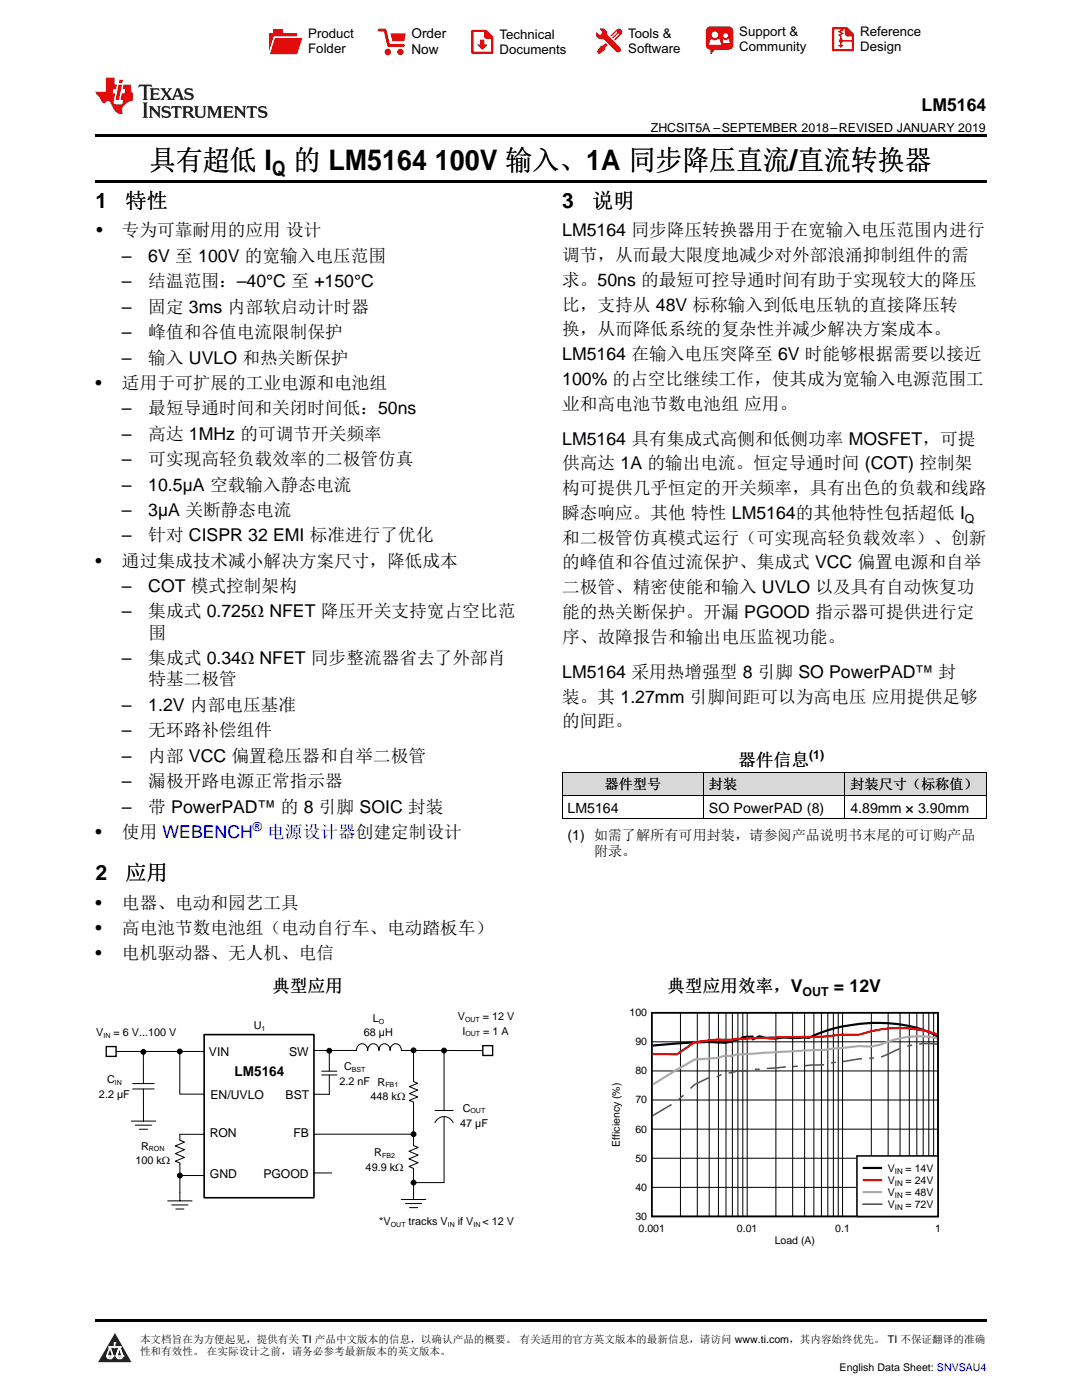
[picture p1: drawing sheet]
<svg xmlns="http://www.w3.org/2000/svg" width="216mm" height="279mm" viewBox="0 0 216 279" stroke-linecap="round" stroke-linejoin="round" font-family="sans-serif">
<g fill="#d8d8d8">
<path d="M112.2 154.2h28.2v4.6h-28.2z"/>
<path d="M140.4 154.2h28.2v4.6h-28.2z"/>
<path d="M168.6 154.2h28.2v4.6h-28.2z"/>
</g>
<path d="M22.9 266l3.3 5.9h-6.6z" fill="#231f20"/>
<path d="M21.3 270.6h1.2l-.3 .5h-.3a.53 .53 0 0 1-.6-.5z" fill-rule="evenodd" fill="#fff"/>
<path d="M21.3 270.6h1.2l-.3 .5h-.3a.53 .53 0 0 1-.6-.5z" fill="none" stroke="#231f20" stroke-width=".33"/>
<path d="M21.3 270.6l1.2 .1-.3 .4h-.5z" fill="none" stroke="#fff" stroke-width=".33"/>
<path d="M22.9 268.9h.1" fill="none" stroke="#fff" stroke-width=".33"/>
<path d="M22.9 268v.9z" fill="#fff"/>
<path d="M22.9 268v.9z" fill="none" stroke="#fff" stroke-width=".33"/>
<circle cx="22.9" cy="268" r=".16" fill="#fff"/>
<path d="M21.8 268.8h.1" fill="none" stroke="#fff" stroke-width=".33"/>
<path d="M21.8 268.8h2.2z" fill="#fff"/>
<path d="M21.8 268.8h2.2z" fill="none" stroke="#fff" stroke-width=".33"/>
<circle cx="24" cy="268.8" r=".16" fill="#fff"/>
<path d="M23.2 270.6h.1" fill="none" stroke="#fff" stroke-width=".33"/>
<path d="M23.8 268.8l-.6 1.8z" fill="#fff"/>
<path d="M23.8 268.8l-.6 1.8z" fill="none" stroke="#fff" stroke-width=".33"/>
<path d="M23.8 268.8l.7 1.8z" fill="#fff"/>
<path d="M23.8 268.8l.7 1.8z" fill="none" stroke="#fff" stroke-width=".33"/>
<path d="M24.4 270.6h.1" fill="none" stroke="#fff" stroke-width=".33"/>
<circle cx="21.3" cy="270.6" r=".16" fill="#fff"/>
<path d="M22 268.8l-.7 1.8z" fill="#fff"/>
<path d="M22 268.8l-.7 1.8z" fill="none" stroke="#fff" stroke-width=".33"/>
<path d="M22 268.8l.5 1.8z" fill="#fff"/>
<path d="M22 268.8l.5 1.8z" fill="none" stroke="#fff" stroke-width=".33"/>
<circle cx="22.5" cy="270.6" r=".16" fill="#fff"/>
<path d="M23.3 270.6h1.2a.63 .63 0 0 1-.6 .5 .63 .63 0 0 1-.6-.5z" fill-rule="evenodd" fill="#fff"/>
<path d="M23.3 270.6h1.2a.63 .63 0 0 1-.6 .5 .63 .63 0 0 1-.6-.5z" fill="none" stroke="#231f20" stroke-width=".33"/>
<path d="M23.3 270.6h1.2l-.4 .5h-.5z" fill="none" stroke="#fff" stroke-width=".33"/>
<path d="M23.2 270.6h.1" fill="none" stroke="#fff" stroke-width=".33"/>
<circle cx="24.5" cy="270.6" r=".16" fill="#fff"/>
<path d="M19 263.2h177.8v.5h-177.8z" fill="#000"/>
<path d="M121.7 201.3h65.7v47.4h-65.7z" fill-rule="evenodd" fill="#fff"/>
<path d="M130.1 202.1h57.1v40.7h-57.1z" fill="none" stroke="#000" stroke-width=".31"/>
<g fill="none" stroke="#000" stroke-width=".2">
<path d="M130.1 219.5h57.1M130.1 213.7h57.1M130.1 207.9h57.1M135.8 202.1v40.7M139.1 202.1v40.7M141.5 202.1v40.7M143.4 202.1v40.7M144.9 202.1v40.7M146.1 202.1v40.7M147.2 202.1v40.7M148.2 202.1v40.7M149.1 202.1v40.7"/>
<path d="M154.8 202.1v40.7M158.2 202.1v40.7M160.6 202.1v40.7M162.4 202.1v40.7M163.9 202.1v40.7M165.2 202.1v40.7M166.3 202.1v40.7M167.3 202.1v40.7M168.1 202.1v40.7M173.9 202.1v40.7M177.2 202.1v40.7M179.6 202.1v40.7"/>
<path d="M181.4 202.1v40.7M182.9 202.1v40.7M184.2 202.1v40.7M185.3 202.1v40.7M186.3 202.1v40.7M130.1 237h57.1M130.1 231.2h57.1M130.1 225.3h57.1"/>
</g>
<path d="M187 206.8a26.4 26.4 0 0 0-15.5-2.5 29.7 29.7 0 0 0-7 1.5l-3.1 1.3h-4.9a9.4 9.4 0 0 1-5-.3l-1.3 .7v-.6l-2.1 .1v.3l-1 .2-1.2 .4-1.3 .2a53.2 53.2 0 0 0-9.5 .1l-4.9 .5" fill="none" stroke="#000" stroke-width=".43"/>
<path d="M187 206.5a23.6 23.6 0 0 0-15.5 0h-3.4l-3.6 .4-13 .2-4.4 .2-1.2 .2a28 28 0 0 0-7.3 .5l-3.5 2.4h-4.9" fill="none" stroke="#f00" stroke-width=".43"/>
<path d="M187 207.2a18.2 18.2 0 0 0-11.3 1.3l-1.9 .4-2.3-.1-7 .7-17.4 .9-1.2 .3h-1.3l-1.5 .4-4.5 .4-8.4 5" fill="none" stroke="#aaa" stroke-width=".43"/>
<g fill="none" stroke="#295c75" stroke-width=".31">
<path d="M136.4 218.6l-1 .9M141.6 215.1l-.4 .1-2.6 1.3-.8 .7M144 214.5l-1 .4M149.2 213.6l-2.1 .1-1.2 .4h-.5M151.6 213.4h-1M156.8 212.9l-3.8 .3M159.2 212.8h-1M164.4 212.5l-3.8 .2M166.8 212l-1 .1M172 211.3l-3.8 .6M174.4 211.1l-1 .1M179.6 209.3l-3.8 1.7"/>
<path d="M182 208.6l-1 .2M183.4 208.4l1.9-.1 1.7 .1M134 220.4l-3.8 2.3"/>
</g>
<path d="M171 230.7h16.2v12.1h-16.2z" fill-rule="evenodd" fill="#fff"/>
<path d="M171 230.7h16.2v12.1h-16.2z" fill="none" stroke="#000" stroke-width=".31"/>
<path d="M172.4 233.1h3.4" fill="none" stroke="#000" stroke-width=".43"/>
<path d="M172.4 235.5h3.4" fill="none" stroke="#f00" stroke-width=".43"/>
<path d="M172.4 237.9h3.4" fill="none" stroke="#aaa" stroke-width=".43"/>
<path d="M172.2 240.3h3.7" fill="none" stroke="#295c75" stroke-width=".31"/>
<g fill="none" stroke="#000" stroke-width=".2">
<path d="M23.2 209.8h17.4M28.6 209.9v6.4M28.6 217.3v6.4M30.8 216.3h-4.3M30.8 217.3h-4.3M35.9 209.5v8.9h4.8M62.6 218.4h3.1M62.7 209.6h8.4a1.14 1.14 0 0 1 1.2-1.3 1.14 1.14 0 0 1 1.1 1.3 1.14 1.14 0 0 1 1.1-1.3 1.14 1.14 0 0 1 1.1 1.3 1.14 1.14 0 0 1 1.1-1.3 1.14 1.14 0 0 1 1.1 1.3 1.14 1.14 0 0 1 1.2-1.3 1.14 1.14 0 0 1 1.1 1.3l16.2 .1M26.2 223.7h4.9M27 224.6h3.2M27.8 225.4h1.6M35.9 226.4h4.8"/>
<path d="M62.6 226.4h19.9M62.6 234.1h3.6"/>
<circle cx="28.6" cy="209.9" r=".49"/>
<circle cx="35.9" cy="209.8" r=".49"/>
<circle cx="65.7" cy="209.7" r=".49"/>
<circle cx="88.6" cy="209.7" r=".49"/>
</g>
<path d="M40.7 206.5h21.9v32.5h-21.9z" fill="none" stroke="#000" stroke-width=".32"/>
<g fill="#000">
<circle cx="28.6" cy="209.9" r=".49"/>
<circle cx="35.9" cy="209.8" r=".49"/>
<circle cx="65.7" cy="209.7" r=".49"/>
<circle cx="88.6" cy="209.7" r=".49"/>
</g>
<path d="M21.2 208.9h2v1.9h-2z" fill-rule="evenodd" fill="#fff"/>
<path d="M21.2 208.9h2v1.9h-2z" fill="none" stroke="#000" stroke-width=".27"/>
<path d="M96.3 208.7h2v1.9h-2z" fill-rule="evenodd" fill="#fff"/>
<path d="M96.3 208.7h2v1.9h-2z" fill="none" stroke="#000" stroke-width=".27"/>
<g fill="none" stroke="#000" stroke-width=".2">
<path d="M112.2 158.8h84.6M112.2 154.1h84.6M112.2 154.2v9.3M140.4 154.2v9.3M168.6 154.2v9.3M196.8 154.2v9.3M112.2 163.4h84.6M64.2 214.5h3M64.2 213.8h3M65.7 209.7v4.1M65.7 214.5v3.9M82.5 209.6v6.2l.8 .4-1.6 .7 1.6 .7-1.6 .6 1.6 .7-1.6 .7 .8 .3v8.7l.9 .4-1.8 .8 1.8 .7-1.8 .8 1.8 .7-1.8 .8 .9 .4v6.2"/>
<path d="M88.6 209.7v11.9M33.5 239.7h4.8M35.9 226.4v1.2l.9 .3-1.8 .8 1.8 .8-1.8 .7 1.8 .8-1.8 .7 .9 .4v7.6M35.9 234.6h4.8M80.1 239.4h4.9M86.8 224.1a1.98 1.98 0 0 1 1.8-1.3 1.98 1.98 0 0 1 1.8 1.3M86.8 221.6h3.6M88.6 222.8v13.2h-6.1M34.3 240.5h3.2M35.1 241.3h1.6M80.9 240.2h3.2M81.7 241h1.6"/>
<circle cx="82.5" cy="209.6" r=".49"/>
<circle cx="35.9" cy="234.6" r=".49"/>
<circle cx="82.5" cy="236" r=".49"/>
<circle cx="82.5" cy="226.4" r=".49"/>
</g>
<g fill="#000">
<circle cx="82.5" cy="209.6" r=".49"/>
<circle cx="35.9" cy="234.6" r=".49"/>
<circle cx="82.5" cy="236" r=".49"/>
<circle cx="82.5" cy="226.4" r=".49"/>
</g>
<path d="M19 35.9h177.8v.5h-177.8zM19 26.8h177.8v.6h-177.8z" fill="#000"/>
<path d="M27.7 16.9l-.1 .6 .6-.3h.5v.2v2.2l-.2 .4h1l-.2-.4v-2.2v-.2h.5l.6 .3-.2-.6zM29.9 17.6l.2 .4v1.6l-.2 .4h1.9l.1-.6a1.09 1.09 0 0 1-1.3 .1v-.6h.6l.4 .2v-.7l-.2 .2h-.8v-.6l.2-.1a1.01 1.01 0 0 1 1 .3l-.1-.6zM32 17.6l.9 1.2-1 1.2h.9l-.2-.3 .5-.7 .5 .7-.3 .3h1.7l-.2-.3 .1-.4h1l.1 .4-.2 .3h1l-.3-.4-.7-2h-.5l-1 2.2-.8-1.1 .9-1.1h-.9l.2 .2-.4 .7-.4-.7 .2-.2zM35.4 18l.4 1h-.8zM37 17.7a.66 .66 0 0 0-.2 .8 .66 .66 0 0 0 .6 .4l.7 .2 .1 .2a.8 .8 0 0 1-.7 .4 .8 .8 0 0 1-.7-.5l.1 .8 .2-.2a.94 .94 0 0 0 1.1 .1 .94 .94 0 0 0 .4-.9 1.48 1.48 0 0 0-1.3-.6v-.4a1.1 1.1 0 0 1 1.2 .2l-.2-.6-.2 .1-.5-.1zM28.5 20.4l.2 .4v2.3l-.2 .4h1l-.2-.4v-2.3l.2-.4zM29.7 21.2l.2 .4v1.5l-.2 .4h.8l-.3-.4 .1-1.3 1.6 1.8v-2l.2-.4h-.7l.2 .2v1.1l-1.2-1.3zM32.5 21.3a.66 .66 0 0 0-.2 .8 .66 .66 0 0 0 .6 .4l.6 .2 .2 .2a.8 .8 0 0 1-.8 .4 .8 .8 0 0 1-.7-.5l.2 .7 .2-.1a.94 .94 0 0 0 1 .1 .94 .94 0 0 0 .5-1 1.47 1.47 0 0 0-1.3-.6l-.1-.3a1.1 1.1 0 0 1 1.3 .2l-.2-.6-.2 .1-.5-.2zM34.3 21.2l-.2 .6a.64 .64 0 0 1 .8-.3v1.6l-.2 .4h1l-.3-.4 .1-1.6a.66 .66 0 0 1 .8 .3l-.2-.6zM36.3 21.2l.3 .4v1.5l-.3 .4h1l-.2-.2v-.7h.5l.1 .1a.8 .8 0 0 0 1.2 .7l-1-1a.62 .62 0 0 0 .6-.5 .62 .62 0 0 0-.6-.7zM37.1 21.5h.1a.48 .48 0 0 1 .6 0 .48 .48 0 0 1 .1 .6l-.2 .1-.6 .1zM38.7 21.2l.2 .2a2.29 2.29 0 0 0 .4 2 1.05 1.05 0 0 0 1.7-.7v-1.3l.2-.2h-.8l.2 .4v1.1a.61 .61 0 0 1-.6 .6 .61 .61 0 0 1-.6-.6v-1.1l.3-.4zM41.3 21.2l.3 .4v1.5l-.3 .4h.8l-.2-.4v-1.4l.8 1.9 .9-1.9v1.4l-.2 .4h.9l-.2-.4v-1.5l.2-.4h-.8l-.7 1.5-.6-1.5zM44.5 21.2l.2 .4v1.5l-.2 .4h1.9l.2-.6a1.1 1.1 0 0 1-1.4 .2v-.7h.6l.4 .2v-.6l-.2 .1-.8 .1v-.6l.2-.1a1.02 1.02 0 0 1 1.1 .2l-.2-.5zM46.7 21.2l.2 .4v1.5l-.2 .4h.8l-.3-.4 .1-1.3 1.6 1.8v-2l.2-.4h-.7l.2 .2v1.1l-1.2-1.3zM49.3 21.2l-.1 .6a.64 .64 0 0 1 .8-.3v1.6l-.3 .4h1l-.2-.4v-1.6a.66 .66 0 0 1 .8 .3l-.1-.6zM51.7 21.3a.66 .66 0 0 0-.2 .7 .66 .66 0 0 0 .7 .5l.6 .2 .1 .2a.8 .8 0 0 1-.7 .4 .8 .8 0 0 1-.7-.5l.1 .7 .2-.1a.94 .94 0 0 0 1.1 .1 .94 .94 0 0 0 .4-1 1.48 1.48 0 0 0-1.2-.6l-.1-.3a1.1 1.1 0 0 1 1.2 .2l-.2-.6-.1 .1-.6-.2z" fill="#231f20"/>
<path d="M21.1 15.5v2.8h-2v.4l.9 .9a.96 .96 0 0 0 1 1 .59 .59 0 0 1 .5-.4 .59 .59 0 0 1 .5 .3l.4 .8a1.61 1.61 0 0 0 2.1 1.3 1.63 1.63 0 0 1 1.1-2.2l.9-.3v-1.5a1.6 1.6 0 0 1-.4-1.7h-1.4l-.2 .9h.5l-.2 .8h-.5l-.2 1v.3h.5l-.2 .9h-.7a.74 .74 0 0 1-1-.6l.3-1.6h-.5l.2-.8h.5l.1-.9h-.4v-1.4zM23.7 16.9l-.7 3h.8l.6-3zM23.8 15.9l-.1 .7h.7l.2-.7z" fill="#ee1d23"/>
<g fill="#d60000">
<path d="M54.5 5.8h2v.8h2.7v4.2h-5.5v-4.2h.8z" fill-rule="evenodd"/>
<path d="M54.8 7.5h5.6l-1.1 3.3h-5.6z" fill-rule="evenodd"/>
</g>
<path d="M54.7 7.4h5.7l-.1 .1h-5.5l-1.1 3.3z" fill-rule="evenodd" fill="#fff"/>
<path d="M54.7 7.4h5.7l-.1 .1h-5.5l-1.1 3.3z" fill="none" stroke="#fff" stroke-width=".2"/>
<path d="M75.6 6h1.2l.7 3.1h3" fill="none" stroke="#d60000" stroke-width=".56"/>
<g fill="#d60000">
<path d="M77.9 6.7h3.1l-.4 1.5h-2.3z" fill-rule="evenodd"/>
<circle cx="77.4" cy="10.4" r=".64"/>
<circle cx="79.9" cy="10.4" r=".64"/>
</g>
<path d="M94.3 6.2h2.7l1.2 1.2v3.1h-3.9z" fill="none" stroke="#d60000" stroke-width=".44"/>
<g fill="#d60000">
<path d="M95.8 7.9h.8v1h.6l-1 1.1-.9-1v-.1h.5z" fill-rule="evenodd"/>
<path d="M96.6 6.2h.4l1.2 1.2v.4h-1.2l-.4-.4z" fill-rule="evenodd"/>
<path d="M119.7 5.7h.8l.6 .6 .1 .7 2.5 2.5-.7 .8-2.4-2.3-1.1-.2-.5-.6v-.8l.7 .6 .5-.4v-.2l-.5-.5z" fill-rule="evenodd"/>
<path d="M119.9 9.1h.5l.5-.5 .4 .4-.5 .5-.1 .4-1.2 .9-.4-.5z" fill-rule="evenodd"/>
<path d="M123 5.9a.67 .67 0 0 1 1 0 .67 .67 0 0 1 0 .9z" fill-rule="evenodd"/>
<path d="M123 5.9l1 .9-1.2 1.2h-.2v-.2l.9-.9 .1-.2h-.2l-1 1h-.2v-.2l1-1v-.2h-.2l-1 1h-.2v-.2z" fill-rule="evenodd"/>
<circle cx="123.3" cy="9.9" r=".54"/>
</g>
<path d="M121.1 6.3l-.1 .7" fill="none" stroke="#d60000" stroke-width=".2"/>
<g fill="#d60000">
<path d="M141.1 5.5l.7-.2h3.6a.95 .95 0 0 1 .9 .9v2.8a.95 .95 0 0 1-.9 .9h-3.6a.95 .95 0 0 1-1-.9v-2.8z" fill-rule="evenodd"/>
<path d="M141.8 9.9h.9l-.8 .9h-.1z" fill-rule="evenodd"/>
</g>
<g fill="#fff">
<path d="M144.3 8.6h1.3z"/>
<path d="M141.9 7.8h.2l.2 .2h.7l.2-.2h.3l.4 1.1h-2.5z" fill-rule="evenodd"/>
<path d="M144.2 7.8h.2l.2 .2h.5l.1-.2h.2l.2 .8h-1.3z" fill-rule="evenodd"/>
<circle cx="142.6" cy="6.9" r=".65"/>
<circle cx="144.8" cy="7.1" r=".48"/>
</g>
<path d="M166.2 5.6h2.8l1.2 1.3v3.1h-4z" fill="none" stroke="#d60000" stroke-width=".44"/>
<path d="M167.8 7.3v1.8M167.8 8.1h2.3" fill="none" stroke="#d60000" stroke-width=".3"/>
<g fill="#d60000">
<path d="M168.6 5.6h.4l1.2 1.3v.4h-1.1l-.5-.6z" fill-rule="evenodd"/>
<circle cx="167.8" cy="8.1" r=".42"/>
<circle cx="169.1" cy="6.7" r=".55"/>
</g>
<g fill="#d60000">
<path d="M167.2 9h1.2l-.6 .5z"/>
<path d="M167.5 5.8h.6l.3 .2-.6 .3 .6 .4-.7 .3 .2 .3h-.2l-.5-.3 .6-.3-.6-.4 .6-.3z"/>
</g>
<g font-size="5.6">
<text x="29.8" y="33.9">具有超低 I</text>
<text x="58.6" y="33.9">的 LM5164</text>
<text x="86.8" y="33.9">100V 输入、1A 同步降压直流/直流转换器</text>
</g>
<g font-size="4.2">
<text x="54.3" y="35">Q</text>
<text x="19" y="41.5">1</text>
<text x="25" y="41.5">特性</text>
<text x="112.2" y="41.5">3</text>
<text x="118.1" y="41.5">说明</text>
<text x="19" y="175.6">2</text>
<text x="25" y="175.6">应用</text>
</g>
<g font-size="3.5">
<text x="183.9" y="22.2">LM5164</text>
<text x="19.2" y="47.2">•</text>
<text x="24.3" y="47.2">专为可靠耐用的应用 设计</text>
<text x="112.2" y="47.2">LM5164 同步降压转换器用于在宽输入电压范围内进行</text>
<text x="24.3" y="52.2">–</text>
<text x="29.6" y="52.2">6V 至 100V 的宽输入电压范围</text>
<text x="112.2" y="52.1">调节，从而最大限度地减少对外部浪涌抑制组件的需</text>
<text x="24.3" y="57.3">–</text>
<text x="29.6" y="57.3">结温范围：–40°C 至 +150°C</text>
<text x="112.2" y="57">求。50ns 的最短可控导通时间有助于实现较大的降压</text>
<text x="24.3" y="62.4">–</text>
<text x="29.6" y="62.4">固定 3ms 内部软启动计时器</text>
<text x="112.2" y="62">比，支持从 48V 标称输入到低电压轨的直接降压转</text>
<text x="24.3" y="67.5">–</text>
<text x="29.6" y="67.5">峰值和谷值电流限制保护</text>
<text x="112.2" y="66.9">换，从而降低系统的复杂性并减少解决方案成本。</text>
<text x="112.2" y="71.9">LM5164 在输入电压突降至 6V 时能够根据需要以接近</text>
<text x="19" y="77.6">•</text>
<text x="24.3" y="72.6">–</text>
<text x="24.3" y="77.6">适用于可扩展的工业电源和电池组</text>
<text x="29.6" y="72.6">输入 UVLO 和热关断保护</text>
<text x="112.2" y="76.8">100% 的占空比继续工作，使其成为宽输入电源范围工</text>
<text x="24.3" y="82.7">–</text>
<text x="29.6" y="82.7">最短导通时间和关闭时间低：50ns</text>
<text x="112.2" y="81.7">业和高电池节数电池组 应用。</text>
<text x="24.3" y="87.7">–</text>
<text x="29.6" y="87.7">高达 1MHz 的可调节开关频率</text>
<text x="112.2" y="88.8">LM5164 具有集成式高侧和低侧功率 MOSFET，可提</text>
<text x="24.3" y="92.8">–</text>
<text x="29.6" y="92.8">可实现高轻负载效率的二极管仿真</text>
<text x="112.2" y="93.7">供高达 1A 的输出电流。恒定导通时间 (COT) 控制架</text>
<text x="24.3" y="97.9">–</text>
<text x="29.6" y="97.9">10.5µA 空载输入静态电流</text>
<text x="112.2" y="98.6">构可提供几乎恒定的开关频率，具有出色的负载和线路</text>
<text x="24.3" y="103">–</text>
<text x="29.6" y="103">3µA 关断静态电流</text>
<text x="112.2" y="103.6">瞬态响应。其他 特性 LM5164的其他特性包括超低 I</text>
<text x="19" y="113.1">•</text>
<text x="24.3" y="108.1">–</text>
<text x="24.3" y="113.1">通过集成技术减小解决方案尺寸，降低成本</text>
<text x="29.6" y="108.1">针对 CISPR 32 EMI 标准进行了优化</text>
<text x="112.2" y="108.5">和二极管仿真模式运行（可实现高轻负载效率）、创新</text>
<text x="112.2" y="113.5">的峰值和谷值过流保护、集成式 VCC 偏置电源和自举</text>
<text x="24.3" y="118.1">–</text>
<text x="29.6" y="118.1">COT 模式控制架构</text>
<text x="112.2" y="118.4">二极管、精密使能和输入 UVLO 以及具有自动恢复功</text>
<text x="24.3" y="123.2">–</text>
<text x="29.6" y="123.2">集成式 0.725Ω NFET 降压开关支持宽占空比范</text>
<text x="112.2" y="123.3">能的热关断保护。开漏 PGOOD 指示器可提供进行定</text>
<text x="29.6" y="127.5">围</text>
<text x="112.2" y="128.3">序、故障报告和输出电压监视功能。</text>
<text x="24.3" y="132.5">–</text>
<text x="29.6" y="132.5">集成式 0.34Ω NFET 同步整流器省去了外部肖</text>
<text x="29.6" y="136.8">特基二极管</text>
<text x="112.2" y="135.3">LM5164 采用热增强型 8 引脚 SO PowerPAD™ 封</text>
<text x="24.3" y="141.9">–</text>
<text x="29.6" y="141.9">1.2V 内部电压基准</text>
<text x="112.2" y="140.2">装。其 1.27mm 引脚间距可以为高电压 应用提供足够</text>
<text x="24.3" y="146.9">–</text>
<text x="29.6" y="146.9">无环路补偿组件</text>
<text x="112.2" y="145.2">的间距。</text>
<text x="24.3" y="152">–</text>
<text x="29.6" y="152">内部 VCC 偏置稳压器和自举二极管</text>
<text x="147.3" y="152.9">器件信息</text>
<text x="24.3" y="157.1">–</text>
<text x="29.6" y="157.1">漏极开路电源正常指示器</text>
<text x="19" y="167.2">•</text>
<text x="24.3" y="162.2">–</text>
<text x="24.3" y="167.2">使用 WEBENCH</text>
<text x="29.6" y="162.2">带 PowerPAD™ 的 8 引脚 SOIC 封装</text>
<text x="19" y="181.3">•</text>
<text x="24.3" y="181.3">电器、电动和园艺工具</text>
<text x="19" y="186.3">•</text>
<text x="19" y="191.3">•</text>
<text x="24.3" y="186.3">高电池节数电池组（电动自行车、电动踏板车）</text>
<text x="24.3" y="191.3">电机驱动器、无人机、电信</text>
<text x="54.3" y="198">典型应用</text>
<text x="133.1" y="198">典型应用效率，V</text>
<text x="166.4" y="198">= 12V</text>
</g>
<text font-size="3.5" fill="#0000c8" x="53.3" y="167.2">电源设计器创建定制设计</text>
<g font-size="2.8">
<text x="120.6" y="157.6">器件型号</text>
<text x="141.5" y="157.6">封装</text>
<text x="169.7" y="157.6">封装尺寸（标称值）</text>
<text x="113.2" y="162.2">LM5164</text>
<text x="113.2" y="167.7">(1) 如需了解所有可用封装，请参阅产品说明书末尾的可订购产品</text>
<text x="141.5" y="162.2">SO PowerPAD (8)</text>
<text x="169.7" y="162.2">4.89mm × 3.90mm</text>
<text x="118.5" y="170.9">附录。</text>
</g>
<g font-size="2.7">
<text x="82.1" y="7.7">Order</text>
<text x="82.1" y="10.7">Now</text>
<text x="46.8" y="214.8">LM5164</text>
</g>
<g font-size="2.6">
<text x="61.5" y="7.6">Product</text>
<text x="61.5" y="10.6">Folder</text>
<text x="99.7" y="7.8">Technical</text>
<text x="99.7" y="10.8">Documents</text>
<text x="125.3" y="7.6">Tools &amp;</text>
<text x="125.3" y="10.6">Software</text>
<text x="147.5" y="7.2">Support &amp;</text>
<text x="147.5" y="10.2">Community</text>
<text x="171.6" y="7.3">Reference</text>
<text x="171.6" y="10.2">Design</text>
</g>
<g font-size="2.5">
<text x="129.9" y="26.3">ZHCSIT5A –SEPTEMBER 2018–REVISED JANUARY 2019</text>
<text x="192.5" y="104.3">Q</text>
<text x="161.4" y="151.5">(1)</text>
<text x="160.2" y="198.8">OUT</text>
</g>
<text font-size="2.5" fill="#0000c8" x="50.5" y="165.8">®</text>
<g font-size="2.4">
<text x="41.7" y="210.7">VIN</text>
<text x="57.7" y="210.7">SW</text>
<text x="42" y="219.3">EN/UVLO</text>
<text x="57" y="219.3">BST</text>
<text x="41.8" y="227">RON</text>
<text x="58.5" y="226.9">FB</text>
<text x="41.9" y="235.1">GND</text>
<text x="52.6" y="235">PGOOD</text>
</g>
<g font-size="2.2">
<text x="74.4" y="204">L</text>
<text x="91.3" y="203.6">V</text>
<text x="96.4" y="203.6">= 12 V</text>
<text x="19.2" y="206.9">V</text>
<text x="22.6" y="206.9">= 6 V...100 V</text>
<text x="50.6" y="205.4">U</text>
<text x="72.6" y="206.8">68 µH</text>
<text x="92.3" y="206.5">I</text>
<text x="96.4" y="206.5">= 1 A</text>
<text x="68.7" y="213.5">C</text>
<text x="19.8" y="219.2">2.2 µF</text>
<text x="21.4" y="216.2">C</text>
<text x="67.7" y="216.6">2.2 nF R</text>
<text x="73.9" y="219.6">448 k:</text>
<text x="92.3" y="221.9">C</text>
<text x="91.8" y="224.9">47 µF</text>
<text x="27" y="232.4">100 k:</text>
<text x="28.1" y="229.4">R</text>
<text x="73" y="233.7">49.9 k:</text>
<text x="74.7" y="230.8">R</text>
<text x="75.7" y="244.6">*V</text>
<text x="81.5" y="244.6">tracks V</text>
<text x="91.4" y="244.6">if V</text>
<text x="96.3" y="244.6">&lt; 12 V</text>
</g>
<g font-size="2.1">
<text x="125.6" y="202.8">100</text>
<text x="126.8" y="208.6">90</text>
<text x="126.8" y="214.4">80</text>
<text x="126.8" y="220.2">70</text>
<text x="126.8" y="226">60</text>
<text x="123.7" y="228.9" transform="rotate(-90 123.7 228.9)">Efficiency (%)</text>
<text x="126.8" y="231.8">50</text>
<text x="177.2" y="233.8">V</text>
<text x="180.7" y="233.8">= 14V</text>
<text x="126.8" y="237.7">40</text>
<text x="177.2" y="236.3">V</text>
<text x="177.2" y="238.7">V</text>
<text x="180.7" y="236.3">= 24V</text>
<text x="180.7" y="238.7">= 48V</text>
<text x="126.8" y="243.5">30</text>
<text x="127.4" y="245.9">0.001</text>
<text x="147" y="245.9">0.01</text>
<text x="166.7" y="245.9">0.1</text>
<text x="177.2" y="241.1">V</text>
<text x="180.7" y="241.1">= 72V</text>
<text x="186.6" y="245.9">1</text>
<text x="154.6" y="248.3">Load (A)</text>
<text x="27.9" y="267.9">本文档旨在为方便起见，提供有关 TI 产品中文版本的信息，以确认产品的概要。 有关适用的官方英文版本的最新信息，请访问 www.ti.com，其内容始终优先。 TI 不保证翻译的准确</text>
<text x="27.9" y="270.4">性和有效性。 在实际设计之前，请务必参考最新版本的英文版本。</text>
<text x="167.5" y="273.7">English Data Sheet: SNVSAU4</text>
</g>
<g font-size="1.6">
<text x="178.6" y="234.2">IN</text>
<text x="178.6" y="236.6">IN</text>
<text x="178.6" y="239">IN</text>
<text x="178.6" y="241.4">IN</text>
</g>
<g font-size="1.4">
<text x="92.8" y="203.9">OUT</text>
<text x="20.6" y="207.2">IN</text>
<text x="52.2" y="205.7">1</text>
<text x="75.6" y="204.3">O</text>
<text x="92.9" y="206.8">OUT</text>
<text x="70.2" y="213.8">BST</text>
<text x="22.9" y="216.5">IN</text>
<text x="76.9" y="216.9">FB1</text>
<text x="93.9" y="222.2">OUT</text>
<text x="29.7" y="229.7">RON</text>
<text x="76.2" y="231.1">FB2</text>
<text x="78" y="244.9">OUT</text>
<text x="89.4" y="244.9">IN</text>
<text x="94.5" y="244.9">IN</text>
</g>
</svg>
